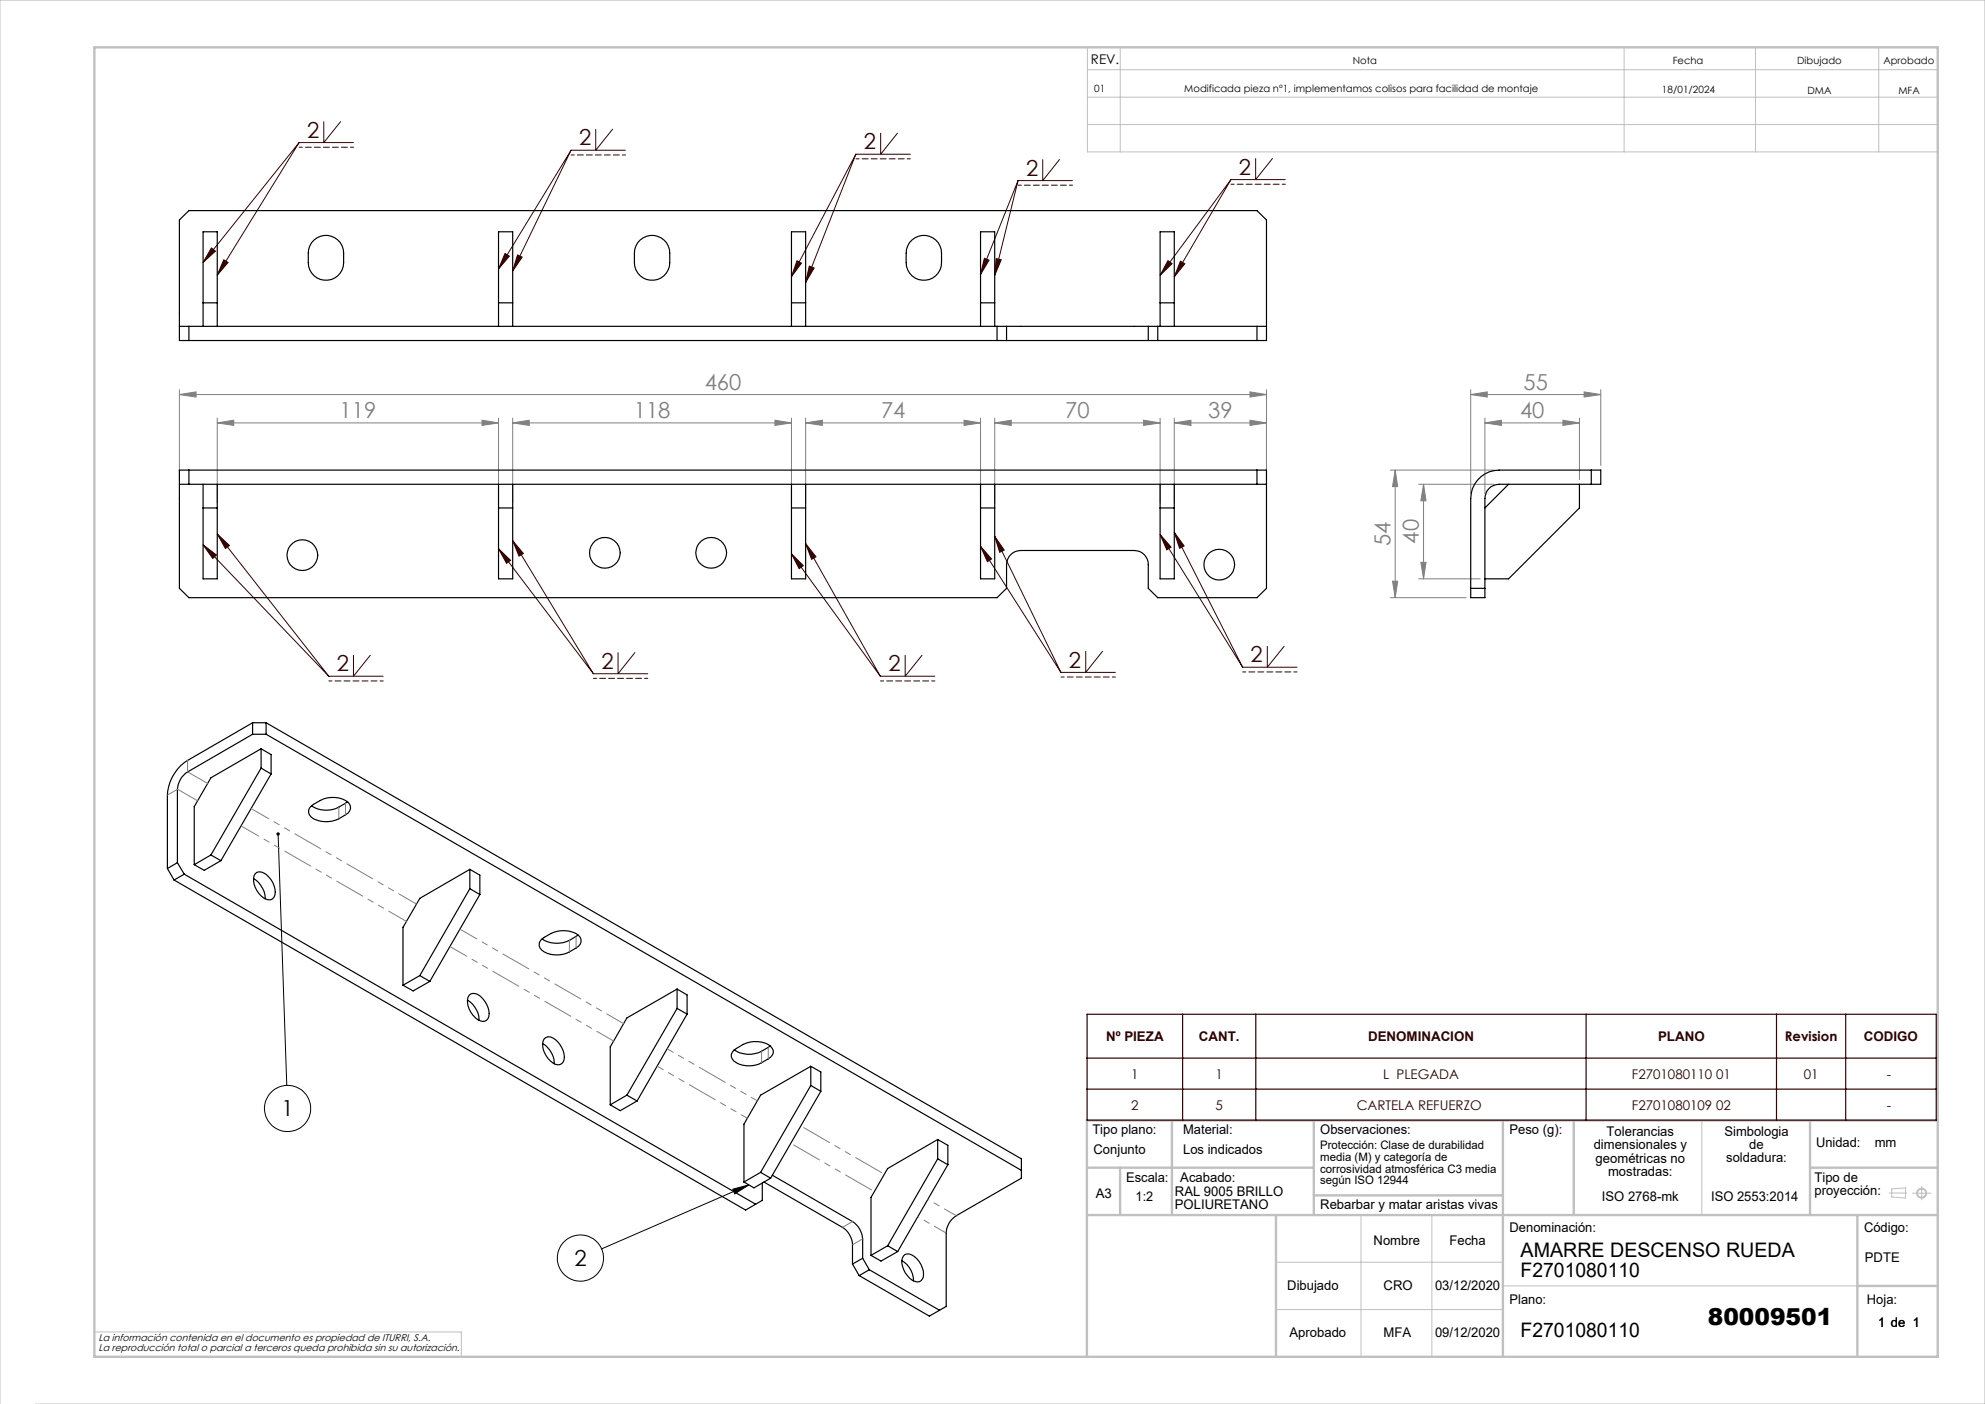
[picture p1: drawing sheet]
<svg xmlns="http://www.w3.org/2000/svg" width="420mm" height="297mm" viewBox="0 0 420 297" stroke-linecap="round" stroke-linejoin="round" font-family="sans-serif">
<g fill="none" stroke="#c0c0c0" stroke-width=".21">
<path d="M230.1 10h179.9v22.1h-179.9zM230.1 14.7h179.9M237 10v22.1M343.6 10v22.1M371.4 10v22.1M397.5 10v22.1M230.1 20.6h179.9M230.1 26.3h179.9M360.1 237v20M288 257v30M303 257v30M399.7 252.4h3.8"/>
<path d="M400.3 251.5l2.9-.2v2.1l-2.9-.2zM404.6 252.4h4M406.6 251v2.8M270 267h48M270 277h48M318 272h75M0 297v-297h420v297h-412.5M20 281.8h77.6v5.2"/>
<circle cx="406.6" cy="252.4" r=".86"/>
<circle cx="406.6" cy="252.4" r="1.07"/>
</g>
<g fill="none" stroke="#c0c0c0" stroke-width=".5">
<path d="M20 10h390v277h-390zM248 237v20M278 237v20M318 237v50M333 237v20M383 237v20M410 237h-180v50M230 257h180M230 247h48M237 247v10M270 257v30M278 252.9h40"/>
<path d="M383 247h27M393 257v30M393 272h17"/>
</g>
<g fill="none" stroke="#300000" stroke-width=".21">
<path d="M63.3 30.2h11.5M63.3 30.2l-20.3 25.3M63.3 30.2l-17.3 28M68.5 25.7v4.5l3.6-4.5M120.8 31.8h11.5M120.8 31.8l-15.3 25.1M120.8 31.8l-12.3 25.5M126 27.3v4.5l3.6-4.5M181.1 32.6h11.5M181.1 32.6l-13.6 25.9M181.1 32.6l-10.6 27.2M186.3 28.1v4.5l3.6-4.5"/>
<path d="M215.4 38.2h11.5M215.4 38.2l-7.9 19.9M215.4 38.2l-4.9 20M220.6 33.7v4.5l3.6-4.5M260.5 38h11.5M260.5 38l-15 20.2M260.5 38l-12 20.6M265.7 33.5v4.5l3.6-4.5M44.7 52.5l.9 .6-2.6 2.4zM47.3 55l1 .5-2.3 2.7zM106.9 53.6l.9 .6-2.3 2.7zM109.5 53.9l1 .5-2 2.9z"/>
<path d="M168.6 55.2l1 .5-2.1 2.8zM171.2 56.3l1.1 .4-1.8 3.1zM208.3 54.6l1 .4-1.8 3.1zM210.8 54.7l1 .3-1.3 3.2zM247.1 55.1l.9 .7-2.5 2.4zM249.8 55.2l.9 .6-2.2 2.8zM43 115.2l2.8 2.2-.8 .7zM43 115.2l26.6 27.8M46 113l2.5 2.4-.8 .6zM46 113l23.6 30M105.5 116.1l2.5 2.4-.8 .7zM105.5 116.1l20.1 26.4"/>
<path d="M108.5 114.4l2.2 2.7-.9 .5zM108.5 114.4l17.1 28.1M167.5 117.2l2.5 2.5-.9 .6zM167.5 117.2l18.8 25.8M170.5 115l2.1 2.8-.9 .5zM170.5 115l15.8 28M207.5 115.6l2.3 2.6-.9 .6zM207.5 115.6l17 26.6M210.5 113.4l2 3-1 .4zM210.5 113.4l14 28.8M245.5 113.1l17.4 28M245.5 113.1l2.3 2.6-.9 .6z"/>
<path d="M248.5 112.6l2 2.9-.9 .5zM248.5 112.6l14.4 28.5M74.8 138.6v4.4l3.6-4.4M130.8 138v4.5l3.6-4.5M191.5 138.6v4.4l3.6-4.4M229.7 137.7v4.5l3.6-4.5M268.1 136.7v4.4l3.6-4.4M69.6 143h11.5M125.6 142.5h11.5M186.3 143h11.5M224.5 142.2h11.5M262.9 141.1h11.5"/>
</g>
<g fill="none" stroke="#010000" stroke-width=".21">
<path d="M58.8 176.4l1.9 53.2M155 251.6l3.5-1-3 2zM158.5 250.6l-31.2 13.6"/>
<circle cx="60.9" cy="234.5" r="4.9"/>
<circle cx="122.8" cy="266.1" r="4.9"/>
</g>
<g fill="none" stroke="#808080" stroke-width=".21">
<path d="M38 83.5l3.5-.6v1.1zM38 82.4v19.1M38 83.5h230M46 89.5l3.5-.6v1.1zM46 89.5h59.5M46 88.4v18M102 88.9l3.5 .6-3.5 .5zM105.5 88.4v18M108.5 89.5l3.5-.6v1.1zM108.5 89.5h59M108.5 88.4v18M164 88.9l3.5 .6-3.5 .5z"/>
<path d="M167.5 88.4v18M170.5 89.5l3.5-.6v1.1zM170.5 88.4v18M170.5 89.5h37M204 88.9l3.5 .6-3.5 .5zM207.5 88.4v18M210.5 89.5l3.5-.6v1.1zM210.5 89.5h35M210.5 88.4v18M242 88.9l3.5 .6-3.5 .5zM245.5 88.4v18M248.5 89.5l3.5-.6v1.1z"/>
<path d="M248.5 89.5h19.5M248.5 88.4v18M264.5 88.9l3.5 .6-3.5 .5zM264.5 82.9l3.5 .6-3.5 .5zM268 82.4v19.1M294.2 99.4h22M295.2 99.4v27M295.2 99.4l.5 3.5h-1.1zM311.2 83.5l3.5-.6v1.1zM311.2 83.5h27.5M311.2 82.4v22.1M314.2 89.5l3.5-.6v1.1z"/>
<path d="M314.2 89.5h20M314.2 88.4v16.1M330.7 88.9l3.5 .6-3.5 .5zM334.2 88.4v13.1M335.2 82.9l3.5 .6-3.5 .5zM338.7 82.4v16.1M300.2 102.4h16M300.6 119h1.1l-.5 3.4zM301.2 102.4l.5 3.5h-1.1zM301.2 102.4v20M294.2 126.4h16M294.6 122.9h1.1l-.5 3.5z"/>
<path d="M300.2 122.4h13"/>
</g>
<path d="M230 214.6h179.7v22.4h-179.7zM250.2 214.6v22.4M265.7 214.6v22.4M335.6 214.6v22.4M375.9 214.6v22.4M390.5 214.6v22.4M230 223.8h179.7M230 230.4h179.7" fill="none" stroke="#300000" stroke-width=".25"/>
<path d="M74.8 31.1h-11.5M132.4 32.8h-11.6M192.6 33.6h-11.5M226.9 39.2h-11.5M272 39h-11.5M81.1 144h-11.5M137.1 143.5h-11.5M197.8 144h-11.5M236 143.2h-11.5M274.4 142.1h-11.5" fill="none" stroke="#300000" stroke-width=".21" stroke-dasharray="1.3 .6" stroke-dashoffset=".6"/>
<path d="M155 251.6l3.5-1-3 2zM58.6 176.2a.36 .36 0 0 0 .1 .5 .36 .36 0 0 0 .5-.2 .36 .36 0 0 0-.4-.4v.3v-.3z" fill="#010000"/>
<path d="M43 115.2l2.8 2.2-.8 .7zM46 113l2.5 2.4-.8 .6zM105.5 116.1l2.5 2.4-.8 .7zM108.5 114.4l2.2 2.7-.9 .5zM167.5 117.2l2.5 2.5-.9 .6zM170.5 115l2.1 2.8-.9 .5zM207.5 115.6l2.3 2.6-.9 .6zM210.5 113.4l2 3-1 .4zM245.5 113.1l2.3 2.6-.9 .6zM248.5 112.6l2 2.9-.9 .5zM44.7 52.5l.9 .6-2.6 2.4zM47.3 55l1 .5-2.3 2.7zM106.9 53.6l.9 .6-2.3 2.7zM109.5 53.9l1 .5-2 2.9zM168.6 55.2l1 .5-2.1 2.8zM171.2 56.3l1.1 .4-1.8 3.1zM208.3 54.6l1 .4-1.8 3.1zM210.8 54.7l1 .3-1.3 3.2zM247.1 55.1l.9 .7-2.5 2.4zM249.8 55.2l.9 .6-2.2 2.8z" fill="#300000"/>
<g fill="#808080">
<path d="M204 88.9l3.5 .6-3.5 .5zM170.5 89.5l3.5-.6v1.1zM164 88.9l3.5 .6-3.5 .5zM108.5 89.5l3.5-.6v1.1zM102 88.9l3.5 .6-3.5 .5zM46 89.5l3.5-.6v1.1z"/>
<path d="M314.2 89.5l3.5-.6v1.1zM330.7 88.9l3.5 .6-3.5 .5zM248.5 89.5l3.5-.6v1.1zM264.5 88.9l3.5 .6-3.5 .5zM210.5 89.5l3.5-.6v1.1zM242 88.9l3.5 .6-3.5 .5zM38 83.5l3.5-.6v1.1zM264.5 82.9l3.5 .6-3.5 .5z"/>
<path d="M301.2 102.4l.5 3.5h-1.1zM300.6 119h1.1l-.5 3.4zM295.2 99.4l.5 3.5h-1.1zM294.6 122.9h1.1l-.5 3.5z"/>
<path d="M311.2 83.5l3.5-.6v1.1zM335.2 82.9l3.5 .6-3.5 .5z"/>
</g>
<g fill="none" stroke="#000" stroke-width=".25">
<path d="M66.5 50.8a3.7 3.7 0 0 1 4-.7 3.7 3.7 0 0 1 2.2 3.4 5.2 5.2 0 0 1-1.2 4.8 3.7 3.7 0 0 1-4.1 .7 3.7 3.7 0 0 1-2.2-3.4 5.2 5.2 0 0 1 1.3-4.8zM135.5 50.8a3.7 3.7 0 0 1 4-.7 3.7 3.7 0 0 1 2.2 3.4 5.2 5.2 0 0 1-1.2 4.8 3.7 3.7 0 0 1-4.1 .7 3.7 3.7 0 0 1-2.2-3.4 5.2 5.2 0 0 1 1.3-4.8zM193 50.8a3.7 3.7 0 0 1 4-.7 3.7 3.7 0 0 1 2.2 3.4 5.2 5.2 0 0 1-1.2 4.8 3.7 3.7 0 0 1-4 .7 3.7 3.7 0 0 1-2.3-3.4 5.2 5.2 0 0 1 1.3-4.8zM38 69v-22.5l2-1.9h226l2 1.9v22.5M38 69v3h175M38 69h175M40 69v3M43 69v-20h3v20M43 64.1h3M105.5 69v-20h3v20M105.5 64.1h3M167.5 69v-20h3v20"/>
<path d="M167.5 64.1h3M207.5 69v-20h3v20M207.5 64.1h3M211 69v3M213 69h30M213 72h30M213 69v3M243 69v3M243 69h25M245 69v3M245.5 69v-20h3v20M245.5 64.1h3"/>
<path d="M266 69v3M268 69v3h-25M40 99.4v3M266 99.4v3M336.7 99.4v3M38 102.4v22.1l2 1.9h171l2-1.9v-5.1a3 3 0 0 1 3-3h24a2.95 2.95 0 0 1 3 3v5.1l2 1.9h21l2-1.9v-22.1M38 102.4h230M38 102.4v-3h230v3M43 102.4v20h3v-20M43 107.5h3M105.5 102.4v20h3v-20M105.5 107.5h3"/>
<path d="M167.5 102.4v20h3v-20M167.5 107.5h3M207.5 102.4v20h3v-20M207.5 107.5h3M245.5 102.4v20h3v-20M245.5 107.5h3M313.3 100.9a5.8 5.8 0 0 1 3.9-1.5h21.5v3h-21.5a3 3 0 0 0-3 3v21h-3v-21a5.9 5.9 0 0 1 2.1-4.5zM319.2 102.4l-5 5.1M334.2 102.4v5.1l-15 14.9h-5M311.2 124.5h3M53.4 155.3l-13.7 8a4.7 4.7 0 0 0-2.2 3.7v15.5M53.4 152.9l-13.7 8a9.3 9.3 0 0 0-4.3 7.3v15.5"/>
<path d="M53.4 155.3h2.9M53.4 152.9v2.4M53.4 152.9h2.9M55.2 158.4v4.1M55.2 158.4l-10.6 6.1-3.5 6.1v12.3M55.2 158.4l2.2 1.2v4.1M56.3 152.9l159.8 92.2v4.1l-13.8 8a4.6 4.6 0 0 0-2.1 3.7v15.5l-3.6 2-14.8-8.6M56.3 155.3l159.8 92.3M56.3 152.9v2.4M55.2 162.5l-10.6 18.4M55.2 162.5l2.2 1.2M57.4 163.7l-10.7 18.4"/>
<path d="M65.8 170.5a6.4 6.4 0 0 1 7.3-1.2 1.61 1.61 0 0 1 1.1 1.5 1.61 1.61 0 0 1-1.1 1.6 6.1 6.1 0 0 1-7.3 .4 1.47 1.47 0 0 1 0-2.3zM73.5 169.6a6.2 6.2 0 0 1-7.6 .9M35.4 183.7l1.4 2.5M36.8 186.2l121 69.8 2.1-1.3M37.5 182.5l1.5 2.4M37.5 182.5l-2.1 1.2M39 184.9l120.9 69.8M39 184.9l-2.2 1.3M44.6 180.9l-3.5 2M44.6 180.9l2.1 1.2M46.7 182.1l-3.5 2-2.1-1.2M53.7 185.9a5 5 0 0 1 2.4 4.2"/>
<path d="M54 184.8a1.92 1.92 0 0 1 2.8 .7 4.2 4.2 0 0 1 1.2 4.3 1.67 1.67 0 0 1-2.7-.3 4 4 0 0 1-1.3-4.7zM99.4 188l2.1 1.2M99.4 188l-10.6 18.4M99.4 183.9v4.1M99.4 183.9l-10.6 6.1-3.5 6.2v12.2M99.4 183.9l2.1 1.2v4.1M101.5 189.2l-10.6 18.4M114.6 198.7a6.3 6.3 0 0 1 7.8-.8 1.58 1.58 0 0 1-.5 2.7 6 6 0 0 1-7.3 .4 1.46 1.46 0 0 1 0-2.3zM122.3 197.8a6.2 6.2 0 0 1-7.6 .8M88.8 206.4l2.1 1.2M88.8 206.4l-3.5 2M90.9 207.6l-3.5 2-2.1-1.2"/>
<path d="M98.9 211.6a4.9 4.9 0 0 1 2.5 4.3M99.3 210.5a1.92 1.92 0 0 1 2.8 .7 4.2 4.2 0 0 1 1.2 4.3 1.67 1.67 0 0 1-2.8-.2 4 4 0 0 1-1.2-4.8zM115.2 219.7a1.58 1.58 0 0 1 2.3 .2 4.4 4.4 0 0 1 1.7 4.7 1.67 1.67 0 0 1-2.7-.2 4 4 0 0 1-1.3-4.7zM143.3 209.2v4.1M143.3 213.3l-10.7 18.4M143.3 209.2l-10.7 6.1-3.5 6.2v12.2M143.3 213.3l2.1 1.2M143.3 209.2l2.1 1.3v4M145.4 214.5l-10.6 18.4M114.8 220.8a4.9 4.9 0 0 1 2.5 4.2M132.6 231.7l-3.5 2M132.6 231.7l2.2 1.2"/>
<path d="M134.8 232.9l-3.6 2-2.1-1.2M155.3 222.1a6.2 6.2 0 0 1 7.8-.8 1.54 1.54 0 0 1-.6 2.7 6 6 0 0 1-7.2 .5 1.45 1.45 0 0 1 0-2.4zM163 221.3a6.6 6.6 0 0 1-7.2 1.1l-.4-.3M171.6 225.6v4M171.6 229.6l-10.7 18.4M171.6 225.6l-10.7 6.1-3.5 6.1v12.2M171.6 229.6l2.1 1.3M171.6 225.6l2.1 1.2v4.1M173.7 230.9l-10.6 18.3M160.9 248l-3.5 2M160.9 248l2.2 1.2M161.3 250.3v3.6l-1.4 .8"/>
<path d="M161.6 250l16.7 9.6a4.6 4.6 0 0 1 2.1 3.7v4.1M163.1 249.2l-3.6 2.1-2.1-1.3M163.4 248.6l17 9.8a4.7 4.7 0 0 1 2.1 3.7v4.1M198.4 245.1l2.2 1.3M198.4 245.1l-10.6 18.4M198.4 241v4.1M198.4 241l-10.6 6.2-3.5 6.1v12.3M198.4 241l2.2 1.3v4.1M200.6 246.4l-10.7 18.4M180.4 267.4l1.4 2.4M182.5 266.2l1.4 2.4M182.5 266.2l-2.1 1.2"/>
<path d="M183.9 268.6l14.9 8.6M183.9 268.6l-2.1 1.2M187.8 263.5l2.1 1.3M187.8 263.5l-3.5 2.1M189.9 264.8l-3.5 2-2.1-1.2M190.8 266.7a4.9 4.9 0 0 1 2.5 4.3M191.2 265.6a1.93 1.93 0 0 1 2.8 .7 4.9 4.9 0 0 1 1.4 3.8 1.41 1.41 0 0 1-2.4 .7 4.7 4.7 0 0 1-2-4.7z"/>
<circle cx="64" cy="117.4" r="3.3"/>
<circle cx="128" cy="116.9" r="3.3"/>
<circle cx="150.5" cy="116.9" r="3.3"/>
<circle cx="258" cy="119.5" r="3.3"/>
</g>
<path d="M202.3 257.2l-6-3.5M200.2 260.8l-6-3.4" fill="none" stroke="#808080" stroke-width=".21" stroke-dasharray="6.3 1.3 1.3 1.3 1.3 1.3" stroke-dashoffset="3.5"/>
<path d="M185 252.1l-17.7-10.2M187.1 248.4l-17.7-10.2" fill="none" stroke="#808080" stroke-width=".21" stroke-dasharray="6.3 1.3 1.3 1.3 1.3 1.3" stroke-dashoffset="-.7"/>
<path d="M158.1 236.6l-19.1-11.1M160.3 232.9l-19.1-11" fill="none" stroke="#808080" stroke-width=".21" stroke-dasharray="6.3 1.3 1.3 1.3 1.3 1.3" stroke-dashoffset="4.9"/>
<path d="M132 216.6l-34.7-20.1M129.8 220.2l-34.6-20" fill="none" stroke="#808080" stroke-width=".21" stroke-dasharray="6.3 1.3 1.3 1.3 1.3 1.3" stroke-dashoffset="2.2"/>
<path d="M86 194.9l-35-20.2M88.1 191.2l-35-20.2" fill="none" stroke="#808080" stroke-width=".21" stroke-dasharray="6.3 1.3 1.3 1.3 1.3 1.3" stroke-dashoffset="2"/>
<path d="M35.4 168.2l2.2-1.2M39.7 163.3v-2.5M41.8 169.4l-4.2-2.4M43.9 165.7l-4.2-2.4M71.7 173.2v-2.5M73.1 172.4v-2.5M120.5 201.3v-2.4M121.9 200.5v-2.4M161.1 224.8v-2.4M162.6 224v-2.4M178.3 259.6l2.1-1.2M182.5 262.1l-2.1 1.2" fill="none" stroke="#808080" stroke-width=".21" stroke-dasharray="6.3 1.3 1.3 1.3 1.3 1.3"/>
<text font-size="4.9" x="361.3" y="280.3">80009501</text>
<g font-size="4.7" fill="#300000">
<text x="65" y="29.1">2</text>
<text x="122.5" y="30.8">2</text>
<text x="182.8" y="31.6">2</text>
<text x="217.1" y="37.2">2</text>
<text x="262.1" y="37">2</text>
<text x="71.3" y="142">2</text>
<text x="127.2" y="141.5">2</text>
<text x="188" y="142">2</text>
<text x="226.2" y="141.2">2</text>
<text x="264.6" y="140.1">2</text>
</g>
<g font-size="4.7" fill="#808080">
<text x="149.1" y="82.4">460</text>
<text x="322.4" y="82.4">55</text>
<text x="71.9" y="88.4">119</text>
<text x="134.1" y="88.4">118</text>
<text x="186.4" y="88.4">74</text>
<text x="225.4" y="88.4">70</text>
<text x="255.7" y="88.4">39</text>
<text x="321.6" y="88.4">40</text>
<text x="294.2" y="115.5" transform="rotate(-90 294.2 115.5)">54</text>
<text x="300.2" y="115" transform="rotate(-90 300.2 115)">40</text>
</g>
<g font-size="4.7" fill="#010000">
<text x="59.6" y="236.1">1</text>
<text x="121.5" y="267.8">2</text>
</g>
<g font-size="4.2" fill="#010000">
<text x="321.7" y="265.9">AMARRE DESCENSO RUEDA</text>
<text x="321.7" y="270.1">F2701080110</text>
<text x="321.7" y="282.8">F2701080110</text>
</g>
<g font-size="2.8" fill="#010000">
<text x="230.8" y="13.6">REV.</text>
<text x="231.1" y="239.9">Tipo plano:</text>
<text x="250.3" y="239.9">Material:</text>
<text x="279.3" y="239.9">Observaciones:</text>
<text x="319.4" y="239.9">Peso (g):</text>
<text x="231.4" y="244.1">Conjunto</text>
<text x="250.3" y="244.1">Los indicados</text>
<text x="337.2" y="243.1">dimensionales y</text>
<text x="337.6" y="246">geométricas no</text>
<text x="339.9" y="240.3">Tolerancias</text>
<text x="364.9" y="240.2">Simbologia</text>
<text x="365.3" y="245.9">soldadura:</text>
<text x="370.1" y="243">de</text>
<text x="384.2" y="242.7">Unidad:</text>
<text x="396.7" y="242.7">mm</text>
<text x="238.3" y="250">Escala:</text>
<text x="249.7" y="250">Acabado:</text>
<text x="340.2" y="248.8">mostradas:</text>
<text x="383.9" y="250">Tipo de</text>
<text x="231.9" y="253.4">A3</text>
<text x="240.3" y="254">1:2</text>
<text x="248.6" y="253">RAL 9005 BRILLO</text>
<text x="248.6" y="255.8">POLIURETANO</text>
<text x="279.3" y="255.7">Rebarbar y matar aristas vivas</text>
<text x="338.9" y="254">ISO 2768-mk</text>
<text x="362" y="254">ISO 2553:2014</text>
<text x="383.9" y="252.8">proyección:</text>
<text x="290.6" y="263.3">Nombre</text>
<text x="306.7" y="263.3">Fecha</text>
<text x="319.4" y="260.6">Denominación:</text>
<text x="394.4" y="260.6">Código:</text>
<text x="394.6" y="266.9">PDTE</text>
<text x="272.4" y="273">Dibujado</text>
<text x="292.7" y="273">CRO</text>
<text x="303.6" y="273">03/12/2020</text>
<text x="319.4" y="275.8">Plano:</text>
<text x="395" y="275.8">Hoja:</text>
<text x="397.4" y="280.6">1 de 1</text>
<text x="272.8" y="282.8">Aprobado</text>
<text x="292.7" y="282.8">MFA</text>
<text x="303.6" y="282.8">09/12/2020</text>
</g>
<g font-size="2.8" fill="#300000">
<text x="234.1" y="220.2">Nº PIEZA</text>
<text x="253.7" y="220.2">CANT.</text>
<text x="289.5" y="220.2">DENOMINACION</text>
<text x="350.8" y="220.2">PLANO</text>
<text x="377.6" y="220.2">Revision</text>
<text x="394.4" y="220.2">CODIGO</text>
<text x="239.4" y="228.1">1</text>
<text x="257.2" y="228.1">1</text>
<text x="292.6" y="228.1">L PLEGADA</text>
<text x="345.3" y="228.1">F2701080110 01</text>
<text x="381.6" y="228.1">01</text>
<text x="399.2" y="228.1">-</text>
<text x="239.4" y="234.7">2</text>
<text x="257.2" y="234.7">5</text>
<text x="287.1" y="234.7">CARTELA REFUERZO</text>
<text x="345.3" y="234.7">F2701080109 02</text>
<text x="399.2" y="234.7">-</text>
</g>
<g font-size="2.5" fill="#010000">
<text x="279.3" y="243.1">Protección: Clase de durabilidad</text>
<text x="279.3" y="245.6">media (M) y categoría de</text>
<text x="279.3" y="248.1">corrosividad atmosférica C3 media</text>
<text x="279.3" y="250.5">según ISO 12944</text>
</g>
<g font-size="2.1" fill="#010000">
<text x="286.2" y="13.6">Nota</text>
<text x="353.9" y="13.6">Fecha</text>
<text x="380.3" y="13.6">Dibujado</text>
<text x="398.5" y="13.6">Aprobado</text>
<text x="231.5" y="19.4">01</text>
<text x="250.6" y="19.5">Modificada pieza nº1, implementamos colisos para facilidad de montaje</text>
<text x="351.7" y="19.6">18/01/2024</text>
<text x="382.4" y="19.9">DMA</text>
<text x="401.7" y="19.9">MFA</text>
<text x="20.8" y="283.7">La información contenida en el documento es propiedad de ITURRI, S.A.</text>
<text x="20.8" y="285.7">La reproducción total o parcial a terceros queda prohibida sin su autorización.</text>
</g>
</svg>
